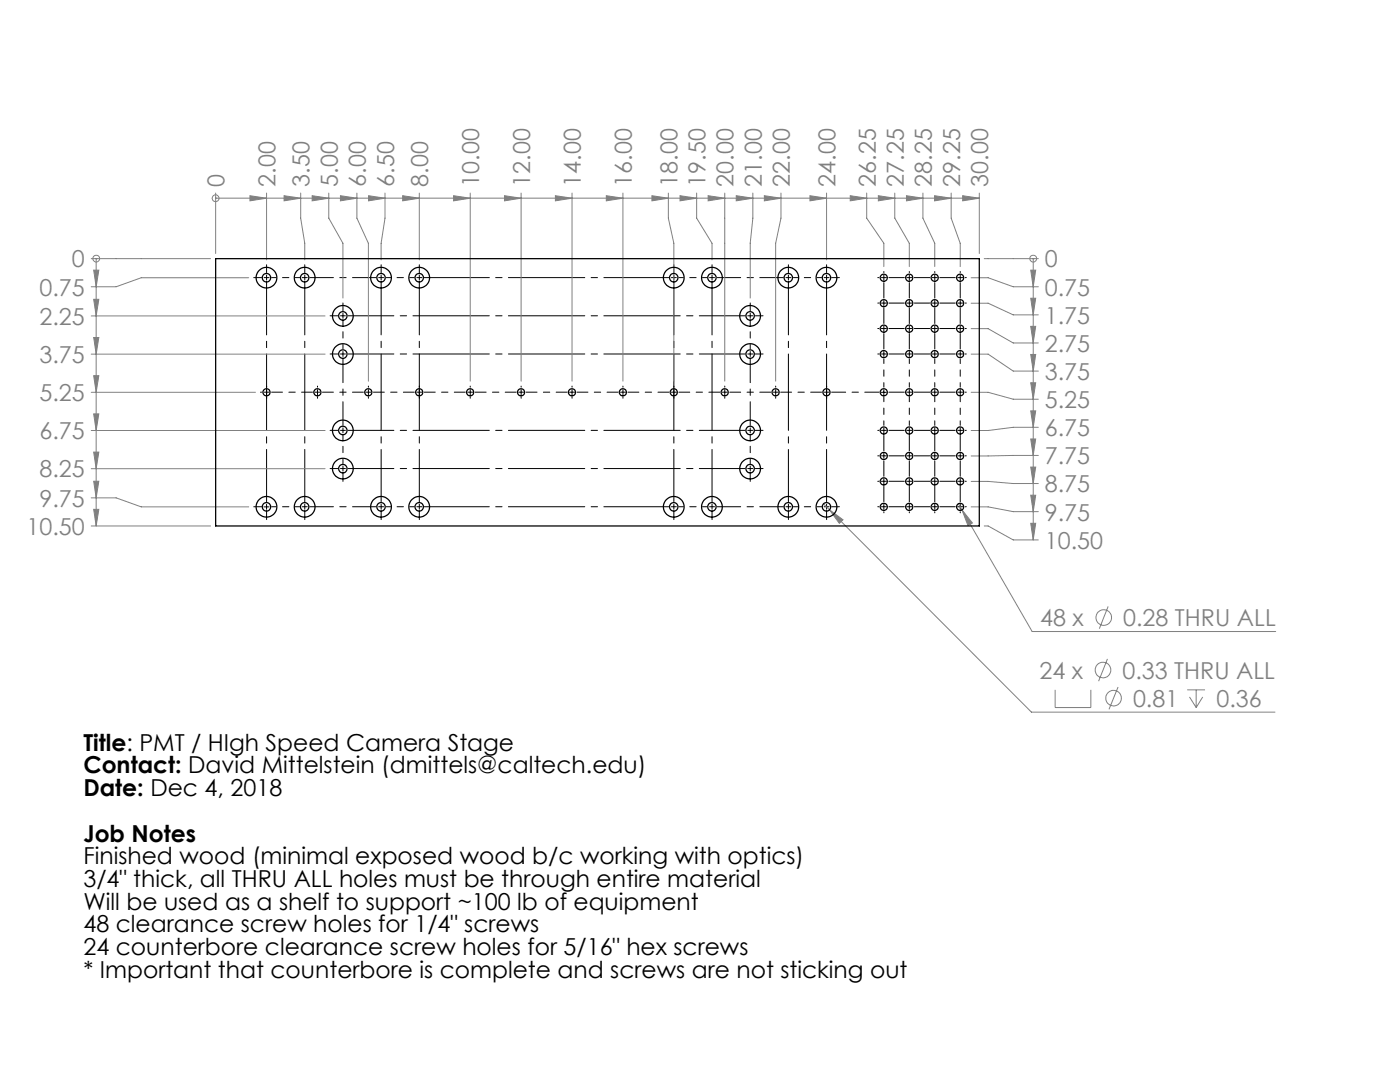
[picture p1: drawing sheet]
<svg xmlns="http://www.w3.org/2000/svg" width="279mm" height="216mm" viewBox="0 0 279 216" stroke-linecap="round" stroke-linejoin="round" font-family="sans-serif">
<g fill="none" stroke="#808080" stroke-width=".2">
<path d="M43 39.5h.1M43 38.5v12.1M43 39.5h152.4M49.9 39.1l3.3 .4-3.3 .6zM53.2 38.5v13.4M56.7 39.1l3.3 .4-3.3 .6zM60 38.5v5l.8 5v3.4M62.3 39.1l3.3 .4-3.3 .6zM65.6 38.5v5l2.8 5v11M67.9 39.1l3.3 .4-3.3 .6zM71.2 38.5v5l2.3 5v27.6M73.6 39.1l3.2 .4-3.2 .6z"/>
<path d="M76.8 38.5v5l-.7 5v3.4M80.4 39.1l3.3 .4-3.3 .6zM83.7 38.5v13.4M90.5 39.1l3.3 .4-3.3 .6zM93.8 38.5v37.6M100.7 39.1l3.3 .4-3.3 .6zM104 38.5v37.6M110.8 39.1l3.4 .4-3.4 .6zM114.2 38.5v37.6M121 39.1l3.3 .4-3.3 .6zM124.3 38.5v37.6M130.1 39.1l3.3 .4-3.3 .6z"/>
<path d="M133.4 38.5v5l1.1 5v27.6M135.7 39.1l3.3 .4-3.3 .6zM139 38.5v5l3.1 5v3.4M141.3 39.1l3.3 .4-3.3 .6zM144.6 38.5v37.6M146.9 39.1l3.3 .4-3.3 .6zM150.2 38.5v5l-.5 5v11M152.5 39.1l3.4 .4-3.4 .6zM155.9 38.5v5l-1.1 5v27.6M161.6 39.1l3.4 .4-3.4 .6zM165 38.5v13.4M169.7 39.1l3.3 .4-3.3 .6z"/>
<path d="M173 38.5v5l3.4 5v4.7M175.3 39.1l3.3 .4-3.3 .6zM178.6 38.5v5l2.9 5v4.7M180.9 39.1l3.3 .4-3.3 .6zM184.2 38.5v5l2.3 5v4.7M186.5 39.1l3.3 .4-3.3 .6zM189.8 38.5v5l1.8 5v4.7M192.1 39.1l3.3 .4-3.3 .6zM195.4 38.5v12.1M18.2 51.6h23.8M18.7 53.9h1l-.5 3.3zM18.7 59.7h1l-.5 3.3z"/>
<path d="M19.2 51.6v53.4M19.2 51.6h.1M49.6 55.4h-21.4l-5 1.8h-5M193.8 55.4h3.4l5 1.8h5M196.4 51.6h10.8M205.7 53.9h1l-.5 3.3zM205.7 59.5h1l-.5 3.3zM206.2 51.6h.1M206.2 51.6v56.1M18.2 63h46.7M18.2 70.7h46.7M18.2 78.3h32.8"/>
<path d="M18.7 67.3h1l-.5 3.4zM18.7 75h1l-.5 3.3zM193.8 70.7h3.4l5 3.3h5M193.8 78.3h3.4l5 1.4h5M193.8 60.5h3.4l5 2.3h5M193.8 65.6h3.4l5 2.8h5M205.7 65.1h1l-.5 3.3zM205.7 70.7h1l-.5 3.3zM205.7 76.4h1l-.5 3.3zM18.2 85.9h46.7M18.2 93.5h46.7M18.2 99.3h5l5 1.8h21.4"/>
<path d="M18.7 82.6h1l-.5 3.3zM18.7 90.2h1l-.5 3.3zM18.7 96h1l-.5 3.3zM193.8 96.1h3.4l5 .4h5M205.7 82h1l-.5 3.3zM205.7 87.6h1l-.5 3.3zM205.7 93.2h1l-.5 3.3zM205.7 98.8h1l-.5 3.3zM207.2 85.3h-5l-5 .6h-3.4M207.2 90.9l-13.4 .1M18.2 105h23.8M18.7 101.6h1l-.5 3.4z"/>
<path d="M164.4 100.5l1.2 1.2M165.6 101.7l2.6 2-.7 .7zM165.6 101.7l40.2 40.4h48.7M191.3 100.5l.7 1.2M192 101.7l2.1 2.7-.9 .5zM192 101.7l14 24.3h48.6M193.8 101.1h3.4l5 1h5M196.4 105h.8l5 2.7h5M205.7 104.4h1l-.5 3.3zM210.6 137.7v3.5h7.1v-3.5M221 131.5l-1.7 4.4M221.2 121l-1.8 4.4"/>
<path d="M223.1 137.1l-1.8 4.4M236.9 137.7h3.6M237.4 139.1l1.3 2.1M238.7 137.7v3.5M240 139.1l-1.3 2.1"/>
<circle cx="43" cy="39.6" r=".68"/>
<circle cx="19.2" cy="51.6" r=".68"/>
<circle cx="206.2" cy="51.6" r=".68"/>
<circle cx="220.1" cy="133.7" r="1.55"/>
<circle cx="220.3" cy="123.2" r="1.55"/>
<circle cx="222.2" cy="139.3" r="1.55"/>
</g>
<g fill="none" stroke="#000" stroke-width=".2" stroke-dasharray="15.2 1.3 1.3 1.3">
<path d="M52.2 55.4h-1.6M53.2 55.4v-.5M53.2 55.4h-.5M53.2 55.4v.5M53.2 55.4h.5M53.2 54.4v-1.6M60.8 55.4v-.5M60.8 55.4h-.5M60.8 55.4v.5M60.8 55.4h.5M60.8 54.4v-1.6M76.1 55.4v-.5"/>
<path d="M76.1 55.4h-.5M76.1 55.4v.5M76.1 55.4h.5M76.1 54.4v-1.6M83.7 55.4v-.5M83.7 55.4h-.5M83.7 55.4v.5M83.7 55.4h.5M83.7 54.4v-1.6M134.5 55.4v-.5M134.5 55.4h-.5M134.5 55.4v.5"/>
<path d="M134.5 55.4h.5M134.5 54.4v-1.6M142.1 55.4v-.5M142.1 55.4h-.5M142.1 55.4v.5M142.1 55.4h.5M142.1 54.4v-1.6M157.3 55.4v-.5M157.3 55.4h-.5M157.3 55.4v.5M157.3 55.4h.5M157.3 54.4v-1.6"/>
<path d="M165 55.4v-.5M165 55.4h-.5M165 55.4v.5M165 55.4h.5M165 54.4v-1.6M166 55.4h1.5M175.4 55.4h-.2M176.4 55.4v-.5M176.4 55.4h-.5M176.4 55.4v.5M176.4 55.4h.5M176.4 54.4v-.2"/>
<path d="M176.4 59.5v-3.1M177.4 55.4h3.1M181.5 55.4v-.5M181.5 55.4h-.5M181.5 55.4v.5M181.5 55.4h.5M181.5 54.4v-.2M181.5 59.5v-3.1M182.5 55.4h3.1M186.6 55.4v-.5M186.6 55.4h-.5M186.6 55.4v.5"/>
<path d="M186.6 55.4h.5M186.6 54.4v-.2M186.6 59.5v-3.1M187.6 55.4h3M191.6 55.4v-.5M191.6 55.4h-.5M191.6 55.4v.5M191.6 55.4h.5M191.6 54.4v-.2M191.6 59.5v-3.1M192.6 55.4h.2M52.2 78.3h-.2"/>
<path d="M53.2 78.3v-.5M53.2 78.3h-.5M53.2 78.3v.5M53.2 78.3h.5M53.2 77.3v-.3M53.2 79.3v.2M63.4 78.3v-.5M63.4 78.3h-.5M63.4 78.3v.5M63.4 78.3h.5M63.4 77.3v-.3M63.4 79.3v.2"/>
<path d="M67.4 70.6h-1.5M67.4 63h-1.5M68.4 70.6v-.5M68.4 70.6h-.5M68.4 70.6v.5M68.4 70.6h.5M68.4 63v-.5M68.4 63h-.5M68.4 63v.5M68.4 63h.5M68.4 62v-1.5M73.5 78.3v-.5"/>
<path d="M73.5 78.3h-.5M73.5 78.3v.5M73.5 78.3h.5M73.5 77.3v-.3M73.5 79.3v.2M83.7 78.3v-.5M83.7 78.3h-.5M83.7 78.3v.5M83.7 78.3h.5M83.7 77.3v-.3M83.7 79.3v.2M93.8 78.3v-.5"/>
<path d="M93.8 78.3h-.5M93.8 78.3v.5M93.8 78.3h.5M93.8 77.3v-.3M93.8 79.3v.2M104 78.3v-.5M104 78.3h-.5M104 78.3v.5M104 78.3h.5M104 77.3v-.3M104 79.3v.2M114.2 78.3v-.5"/>
<path d="M114.2 78.3h-.5M114.2 78.3v.5M114.2 78.3h.5M114.2 77.3v-.3M114.2 79.3v.2M124.3 78.3v-.5M124.3 78.3h-.5M124.3 78.3v.5M124.3 78.3h.5M124.3 77.3v-.3M124.3 79.3v.2M134.5 78.3v-.5"/>
<path d="M134.5 78.3h-.5M134.5 78.3v.5M134.5 78.3h.5M134.5 77.3v-.3M134.5 79.3v.2M144.6 78.3v-.5M144.6 78.3h-.5M144.6 78.3v.5M144.6 78.3h.5M144.6 77.3v-.3M144.6 79.3v.2M149.7 70.6v-.5"/>
<path d="M149.7 70.6h-.5M149.7 70.6v.5M149.7 70.6h.5M149.7 63v-.5M149.7 63h-.5M149.7 63v.5M149.7 63h.5M149.7 62v-1.5M150.7 70.6h1.6M150.7 63h1.6M154.8 78.3v-.5M154.8 78.3h-.5"/>
<path d="M154.8 78.3v.5M154.8 78.3h.5M154.8 77.3v-.3M154.8 79.3v.2M165 78.3v-.5M165 78.3h-.5M165 78.3v.5M165 78.3h.5M165 77.3v-.3M165 79.3v.2M175.4 70.6h-.2M175.4 65.6h-.2"/>
<path d="M175.4 60.5h-.2M176.4 70.6v-.5M176.4 70.6h-.5M176.4 70.6v.5M176.4 70.6h.5M176.4 65.6v-.5M176.4 65.6h-.5M176.4 65.6v.5M176.4 65.6h.5M176.4 60.5v-.5M176.4 60.5h-.5M176.4 60.5v.5"/>
<path d="M176.4 60.5h.5M176.4 69.6v-3M176.4 64.6v-3.1M177.4 78.3h3.1M177.4 70.6h3.1M177.4 65.6h3.1M177.4 60.5h3.1M181.5 78.3v-.5M181.5 78.3h-.5M181.5 78.3v.5M181.5 78.3h.5M181.5 70.6v-.5"/>
<path d="M181.5 70.6h-.5M181.5 70.6v.5M181.5 70.6h.5M181.5 65.6v-.5M181.5 65.6h-.5M181.5 65.6v.5M181.5 65.6h.5M181.5 60.5v-.5M181.5 60.5h-.5M181.5 60.5v.5M181.5 60.5h.5M181.5 69.6v-3"/>
<path d="M181.5 64.6v-3.1M182.5 78.3h3.1M182.5 70.6h3.1M182.5 65.6h3.1M182.5 60.5h3.1M186.6 78.3v-.5M186.6 78.3h-.5M186.6 78.3v.5M186.6 78.3h.5M186.6 70.6v-.5M186.6 70.6h-.5M186.6 70.6v.5"/>
<path d="M186.6 70.6h.5M186.6 65.6v-.5M186.6 65.6h-.5M186.6 65.6v.5M186.6 65.6h.5M186.6 60.5v-.5M186.6 60.5h-.5M186.6 60.5v.5M186.6 60.5h.5M186.6 69.6v-3M186.6 64.6v-3.1M187.6 78.3h3"/>
<path d="M187.6 70.6h3M187.6 65.6h3M187.6 60.5h3M191.6 78.3v-.5M191.6 78.3h-.5M191.6 78.3v.5M191.6 78.3h.5M191.6 70.6v-.5M191.6 70.6h-.5M191.6 70.6v.5M191.6 70.6h.5M191.6 65.6v-.5"/>
<path d="M191.6 65.6h-.5M191.6 65.6v.5M191.6 65.6h.5M191.6 60.5v-.5M191.6 60.5h-.5M191.6 60.5v.5M191.6 60.5h.5M191.6 69.6v-3M191.6 64.6v-3.1M192.6 78.3h.2M192.6 70.6h.2M192.6 65.6h.2"/>
<path d="M192.6 60.5h.2M67.4 93.5h-1.5M67.4 85.9h-1.5M68.4 93.5v-.5M68.4 93.5h-.5M68.4 93.5v.5M68.4 93.5h.5M68.4 94.5v1.6M68.4 85.9v-.5M68.4 85.9h-.5M68.4 85.9v.5M68.4 85.9h.5"/>
<path d="M149.7 93.5v-.5M149.7 93.5h-.5M149.7 93.5v.5M149.7 93.5h.5M149.7 94.5v1.6M149.7 85.9v-.5M149.7 85.9h-.5M149.7 85.9v.5M149.7 85.9h.5M150.7 93.5h1.6M150.7 85.9h1.6M175.4 96h-.2"/>
<path d="M175.4 91h-.2M175.4 85.9h-.2M176.4 96v-.5M176.4 96h-.5M176.4 96v.5M176.4 96h.5M176.4 91v-.5M176.4 91h-.5M176.4 91v.5M176.4 91h.5M176.4 85.9v-.5M176.4 85.9h-.5"/>
<path d="M176.4 85.9v.5M176.4 85.9h.5M176.4 95v-3M176.4 90v-3.1M177.4 96h3.1M177.4 91h3.1M177.4 85.9h3.1M181.5 96v-.5M181.5 96h-.5M181.5 96v.5M181.5 96h.5M181.5 91v-.5"/>
<path d="M181.5 91h-.5M181.5 91v.5M181.5 91h.5M181.5 85.9v-.5M181.5 85.9h-.5M181.5 85.9v.5M181.5 85.9h.5M181.5 95v-3M181.5 90v-3.1M182.5 96h3.1M182.5 91h3.1M182.5 85.9h3.1"/>
<path d="M186.6 96v-.5M186.6 96h-.5M186.6 96v.5M186.6 96h.5M186.6 91v-.5M186.6 91h-.5M186.6 91v.5M186.6 91h.5M186.6 85.9v-.5M186.6 85.9h-.5M186.6 85.9v.5M186.6 85.9h.5"/>
<path d="M186.6 95v-3M186.6 90v-3.1M187.6 96h3M187.6 91h3M187.6 85.9h3M191.6 96v-.5M191.6 96h-.5M191.6 96v.5M191.6 96h.5M191.6 91v-.5M191.6 91h-.5M191.6 91v.5"/>
<path d="M191.6 91h.5M191.6 85.9v-.5M191.6 85.9h-.5M191.6 85.9v.5M191.6 85.9h.5M191.6 95v-3M191.6 90v-3.1M192.6 96h.2M192.6 91h.2M192.6 85.9h.2M52.2 101.1h-1.6M53.2 102.1v1.6"/>
<path d="M60.8 101.1v-.5M60.8 101.1h-.5M60.8 101.1v.5M60.8 101.1h.5M60.8 102.1v1.6M76.1 101.1v-.5M76.1 101.1h-.5M76.1 101.1v.5M76.1 101.1h.5M76.1 102.1v1.6M83.7 101.1v-.5M83.7 101.1h-.5"/>
<path d="M83.7 101.1v.5M83.7 101.1h.5M83.7 102.1v1.6M134.5 101.1v-.5M134.5 101.1h-.5M134.5 101.1v.5M134.5 101.1h.5M134.5 102.1v1.6M142.1 101.1v-.5M142.1 101.1h-.5M142.1 101.1v.5M142.1 101.1h.5"/>
<path d="M142.1 102.1v1.6M157.3 101.1v-.5M157.3 101.1h-.5M157.3 101.1v.5M157.3 101.1h.5M157.3 102.1v1.6M165 101.1v-.5M165 101.1h-.5M165 101.1v.5M165 101.1h.5M165 102.1v1.6M166 101.1h1.5"/>
<path d="M175.4 101.1h-.2M176.4 101.1v-.5M176.4 101.1h-.5M176.4 101.1v.5M176.4 101.1h.5M176.4 102.1v.2M176.4 100.1v-3.1M177.4 101.1h3.1M181.5 101.1v-.5M181.5 101.1h-.5M181.5 101.1v.5M181.5 101.1h.5"/>
<path d="M181.5 102.1v.2M181.5 100.1v-3.1M182.5 101.1h3.1M186.6 101.1v-.5M186.6 101.1h-.5M186.6 101.1v.5M186.6 101.1h.5M186.6 102.1v.2M186.6 100.1v-3.1M187.6 101.1h3M191.6 101.1v-.5M191.6 101.1h-.5"/>
<path d="M191.6 101.1v.5M191.6 101.1h.5M191.6 102.1v.2M191.6 100.1v-3.1M192.6 101.1h.2"/>
</g>
<g fill="none" stroke="#000" stroke-width=".2" stroke-dasharray="15.2 1.3 1.3 1.3" stroke-dashoffset="14.3">
<path d="M54.2 55.4h5.6M77.1 55.4h5.6M135.5 55.4h5.6M158.3 55.4h5.7M68.4 69.6v-5.6M149.7 69.6v-5.6M176.4 77.3v-5.7M181.5 77.3v-5.7M186.6 77.3v-5.7M191.6 77.3v-5.7M68.4 92.5v-5.6M149.7 92.5v-5.6"/>
<path d="M176.4 84.9v-5.6M181.5 84.9v-5.6M186.6 84.9v-5.6M191.6 84.9v-5.6M54.2 101.1h5.6M77.1 101.1h5.6M135.5 101.1h5.6M158.3 101.1h5.7"/>
</g>
<path d="M166 78.3h9.4" fill="none" stroke="#000" stroke-width=".2" stroke-dasharray="15.2 1.3 1.3 1.3" stroke-dashoffset="12.4"/>
<path d="M54.2 78.3h8.2M64.4 78.3h8.1M74.5 78.3h8.2M84.7 78.3h8.1M94.8 78.3h8.2M105 78.3h8.2M115.2 78.3h8.1M125.3 78.3h8.2M135.5 78.3h8.1M145.6 78.3h8.2M155.8 78.3h8.2" fill="none" stroke="#000" stroke-width=".2" stroke-dasharray="15.2 1.3 1.3 1.3" stroke-dashoffset="13.1"/>
<path d="M61.8 55.4h13.3M143.1 55.4h13.2M68.4 84.9v-13.3M149.7 84.9v-13.3M61.8 101.1h13.3M143.1 101.1h13.2" fill="none" stroke="#000" stroke-width=".2" stroke-dasharray="15.2 1.3 1.3 1.3" stroke-dashoffset="10.5"/>
<path d="M84.7 55.4h48.8M84.7 101.1h48.8" fill="none" stroke="#000" stroke-width=".2" stroke-dasharray="15.2 1.3 1.3 1.3" stroke-dashoffset="2.3"/>
<path d="M69.4 70.6h79.3M69.4 63h79.3M69.4 93.5h79.3M69.4 85.9h79.3" fill="none" stroke="#000" stroke-width=".2" stroke-dasharray="15.2 1.3 1.3 1.3" stroke-dashoffset="6.1"/>
<path d="M53.2 100.1v-43.7M60.8 100.1v-43.7M76.1 100.1v-43.7M83.7 100.1v-43.7M134.5 100.1v-43.7M142.1 100.1v-43.7M157.3 100.1v-43.7M165 100.1v-43.7" fill="none" stroke="#000" stroke-width=".2" stroke-dasharray="15.2 1.3 1.3 1.3" stroke-dashoffset="4.8"/>
<path d="M175.9 78.3h1M176.4 77.8v1M52.7 101.1h1M53.2 100.6v1" fill="none" stroke="#000" stroke-width=".2"/>
<g fill="#808080">
<path d="M18.7 53.9h1l-.5 3.3zM18.7 59.7h1l-.5 3.3zM18.7 67.3h1l-.5 3.4zM18.7 75h1l-.5 3.3zM18.7 82.6h1l-.5 3.3zM18.7 90.2h1l-.5 3.3zM18.7 96h1l-.5 3.3zM18.7 101.6h1l-.5 3.4zM205.7 53.9h1l-.5 3.3zM205.7 59.5h1l-.5 3.3zM205.7 65.1h1l-.5 3.3zM205.7 70.7h1l-.5 3.3zM205.7 76.4h1l-.5 3.3zM205.7 82h1l-.5 3.3zM205.7 87.6h1l-.5 3.3zM205.7 93.2h1l-.5 3.3zM205.7 98.8h1l-.5 3.3zM205.7 104.4h1l-.5 3.3z"/>
<path d="M49.9 39.1l3.3 .4-3.3 .6zM56.7 39.1l3.3 .4-3.3 .6zM62.3 39.1l3.3 .4-3.3 .6zM67.9 39.1l3.3 .4-3.3 .6zM73.6 39.1l3.2 .4-3.2 .6zM80.4 39.1l3.3 .4-3.3 .6zM90.5 39.1l3.3 .4-3.3 .6zM100.7 39.1l3.3 .4-3.3 .6zM110.8 39.1l3.4 .4-3.4 .6zM121 39.1l3.3 .4-3.3 .6zM130.1 39.1l3.3 .4-3.3 .6zM135.7 39.1l3.3 .4-3.3 .6zM146.9 39.1l3.3 .4-3.3 .6zM152.5 39.1l3.4 .4-3.4 .6zM141.3 39.1l3.3 .4-3.3 .6zM161.6 39.1l3.4 .4-3.4 .6zM169.7 39.1l3.3 .4-3.3 .6zM175.3 39.1l3.3 .4-3.3 .6zM180.9 39.1l3.3 .4-3.3 .6zM186.5 39.1l3.3 .4-3.3 .6zM192.1 39.1l3.3 .4-3.3 .6z"/>
<path d="M192 101.7l1.2 3.2 .9-.5zM165.6 101.7l1.9 2.7 .7-.7z"/>
</g>
<g fill="none" stroke="#000" stroke-width=".25">
<path d="M43 51.6h152.4v53.4h-152.4z"/>
<circle cx="53.2" cy="55.4" r="2.06"/>
<circle cx="53.2" cy="55.4" r=".84"/>
<circle cx="60.8" cy="55.4" r="2.06"/>
<circle cx="60.8" cy="55.4" r=".84"/>
<circle cx="76" cy="55.4" r="2.06"/>
<circle cx="76" cy="55.4" r=".84"/>
<circle cx="83.7" cy="55.4" r="2.06"/>
<circle cx="83.7" cy="55.4" r=".84"/>
<circle cx="134.5" cy="55.4" r="2.06"/>
<circle cx="134.5" cy="55.4" r=".84"/>
<circle cx="142.1" cy="55.4" r="2.06"/>
<circle cx="142.1" cy="55.4" r=".84"/>
<circle cx="157.3" cy="55.4" r="2.06"/>
<circle cx="157.3" cy="55.4" r=".84"/>
<circle cx="164.9" cy="55.4" r="2.06"/>
<circle cx="164.9" cy="55.4" r=".84"/>
<circle cx="176.4" cy="55.4" r=".71"/>
<circle cx="181.5" cy="55.4" r=".71"/>
<circle cx="186.5" cy="55.4" r=".71"/>
<circle cx="191.6" cy="55.4" r=".71"/>
<circle cx="53.2" cy="78.3" r=".71"/>
<circle cx="63.3" cy="78.3" r=".71"/>
<circle cx="68.4" cy="70.6" r="2.06"/>
<circle cx="68.4" cy="63" r="2.06"/>
<circle cx="68.4" cy="70.7" r=".84"/>
<circle cx="68.4" cy="63" r=".84"/>
<circle cx="73.5" cy="78.3" r=".71"/>
<circle cx="83.7" cy="78.3" r=".71"/>
<circle cx="93.8" cy="78.3" r=".71"/>
<circle cx="104" cy="78.3" r=".71"/>
<circle cx="114.1" cy="78.3" r=".71"/>
<circle cx="124.3" cy="78.3" r=".71"/>
<circle cx="134.5" cy="78.3" r=".71"/>
<circle cx="144.6" cy="78.3" r=".71"/>
<circle cx="149.7" cy="70.6" r="2.06"/>
<circle cx="149.7" cy="63" r="2.06"/>
<circle cx="149.7" cy="70.7" r=".84"/>
<circle cx="149.7" cy="63" r=".84"/>
<circle cx="154.8" cy="78.3" r=".71"/>
<circle cx="164.9" cy="78.3" r=".71"/>
<circle cx="176.4" cy="65.6" r=".71"/>
<circle cx="176.4" cy="70.7" r=".71"/>
<circle cx="176.4" cy="78.3" r=".71"/>
<circle cx="176.4" cy="60.5" r=".71"/>
<circle cx="181.5" cy="65.6" r=".71"/>
<circle cx="181.5" cy="70.7" r=".71"/>
<circle cx="181.5" cy="78.3" r=".71"/>
<circle cx="181.5" cy="60.5" r=".71"/>
<circle cx="186.5" cy="65.6" r=".71"/>
<circle cx="186.5" cy="70.7" r=".71"/>
<circle cx="186.5" cy="78.3" r=".71"/>
<circle cx="186.5" cy="60.5" r=".71"/>
<circle cx="191.6" cy="65.6" r=".71"/>
<circle cx="191.6" cy="70.7" r=".71"/>
<circle cx="191.6" cy="78.3" r=".71"/>
<circle cx="191.6" cy="60.5" r=".71"/>
<circle cx="68.4" cy="93.5" r="2.06"/>
<circle cx="68.4" cy="85.9" r="2.06"/>
<circle cx="68.4" cy="85.9" r=".84"/>
<circle cx="68.4" cy="93.5" r=".84"/>
<circle cx="149.7" cy="93.5" r="2.06"/>
<circle cx="149.7" cy="85.9" r="2.06"/>
<circle cx="149.7" cy="93.5" r=".84"/>
<circle cx="149.7" cy="85.9" r=".84"/>
<circle cx="176.4" cy="91" r=".71"/>
<circle cx="176.4" cy="96.1" r=".71"/>
<circle cx="176.4" cy="85.9" r=".71"/>
<circle cx="181.5" cy="91" r=".71"/>
<circle cx="181.5" cy="96.1" r=".71"/>
<circle cx="181.5" cy="85.9" r=".71"/>
<circle cx="186.5" cy="91" r=".71"/>
<circle cx="186.5" cy="96.1" r=".71"/>
<circle cx="186.5" cy="85.9" r=".71"/>
<circle cx="191.6" cy="91" r=".71"/>
<circle cx="191.6" cy="96.1" r=".71"/>
<circle cx="191.6" cy="85.9" r=".71"/>
<circle cx="53.2" cy="101.1" r="2.06"/>
<circle cx="53.2" cy="101.1" r=".84"/>
<circle cx="60.8" cy="101.1" r="2.06"/>
<circle cx="60.8" cy="101.1" r=".84"/>
<circle cx="76" cy="101.1" r="2.06"/>
<circle cx="76" cy="101.1" r=".84"/>
<circle cx="83.7" cy="101.1" r="2.06"/>
<circle cx="83.7" cy="101.1" r=".84"/>
<circle cx="134.5" cy="101.1" r="2.06"/>
<circle cx="134.5" cy="101.1" r=".84"/>
<circle cx="142.1" cy="101.1" r="2.06"/>
<circle cx="142.1" cy="101.1" r=".84"/>
<circle cx="157.3" cy="101.1" r="2.06"/>
<circle cx="157.3" cy="101.1" r=".84"/>
<circle cx="164.9" cy="101.1" r="2.06"/>
<circle cx="164.9" cy="101.1" r=".84"/>
<circle cx="176.4" cy="101.1" r=".71"/>
<circle cx="181.5" cy="101.1" r=".71"/>
<circle cx="186.5" cy="101.1" r=".71"/>
<circle cx="191.6" cy="101.1" r=".71"/>
</g>
<g font-size="4.7" fill="#808080">
<text x="44.8" y="37.2" transform="rotate(-90 44.8 37.2)">0</text>
<text x="55" y="37.2" transform="rotate(-90 55 37.2)">2.00</text>
<text x="61.8" y="37.2" transform="rotate(-90 61.8 37.2)">3.50</text>
<text x="67.4" y="37.2" transform="rotate(-90 67.4 37.2)">5.00</text>
<text x="73" y="37.2" transform="rotate(-90 73 37.2)">6.00</text>
<text x="78.6" y="37.2" transform="rotate(-90 78.6 37.2)">6.50</text>
<text x="85.5" y="37.2" transform="rotate(-90 85.5 37.2)">8.00</text>
<text x="95.6" y="37.2" transform="rotate(-90 95.6 37.2)">10.00</text>
<text x="105.8" y="37.2" transform="rotate(-90 105.8 37.2)">12.00</text>
<text x="115.9" y="37.2" transform="rotate(-90 115.9 37.2)">14.00</text>
<text x="126.1" y="37.2" transform="rotate(-90 126.1 37.2)">16.00</text>
<text x="135.2" y="37.2" transform="rotate(-90 135.2 37.2)">18.00</text>
<text x="140.8" y="37.2" transform="rotate(-90 140.8 37.2)">19.50</text>
<text x="146.4" y="37.2" transform="rotate(-90 146.4 37.2)">20.00</text>
<text x="152" y="37.2" transform="rotate(-90 152 37.2)">21.00</text>
<text x="157.6" y="37.2" transform="rotate(-90 157.6 37.2)">22.00</text>
<text x="166.7" y="37.2" transform="rotate(-90 166.7 37.2)">24.00</text>
<text x="174.8" y="37.2" transform="rotate(-90 174.8 37.2)">26.25</text>
<text x="180.4" y="37.2" transform="rotate(-90 180.4 37.2)">27.25</text>
<text x="186" y="37.2" transform="rotate(-90 186 37.2)">28.25</text>
<text x="191.6" y="37.2" transform="rotate(-90 191.6 37.2)">29.25</text>
<text x="197.2" y="37.2" transform="rotate(-90 197.2 37.2)">30.00</text>
<text x="14.3" y="53.4">0</text>
<text x="208.5" y="53.3">0</text>
<text x="7.9" y="59">0.75</text>
<text x="208.5" y="59">0.75</text>
<text x="7.9" y="64.8">2.25</text>
<text x="208.5" y="64.6">1.75</text>
<text x="208.5" y="70.2">2.75</text>
<text x="7.9" y="72.4">3.75</text>
<text x="208.5" y="75.8">3.75</text>
<text x="7.9" y="80">5.25</text>
<text x="208.5" y="81.4">5.25</text>
<text x="7.9" y="87.6">6.75</text>
<text x="208.5" y="87">6.75</text>
<text x="7.9" y="95.3">8.25</text>
<text x="208.5" y="92.6">7.75</text>
<text x="7.9" y="101.1">9.75</text>
<text x="208.5" y="98.3">8.75</text>
<text x="5.3" y="106.7">10.50</text>
<text x="208.5" y="103.9">9.75</text>
<text x="208.5" y="109.5">10.50</text>
<text x="207.6" y="124.9">48 x</text>
<text x="224.2" y="124.9">0.28 THRU ALL</text>
<text x="207.4" y="135.4">24 x</text>
<text x="224" y="135.4">0.33 THRU ALL</text>
<text x="226.1" y="141">0.81</text>
<text x="242.8" y="141">0.36</text>
</g>
<g font-size="4.7">
<text x="16.7" y="149.8">Title: PMT / HIgh Speed Camera Stage</text>
<text x="16.7" y="154.3">Contact: David Mittelstein (dmittels@caltech.edu)</text>
<text x="16.7" y="158.9">Date: Dec 4, 2018</text>
<text x="16.7" y="167.9">Job Notes</text>
<text x="16.7" y="172.4">Finished wood (minimal exposed wood b/c working with optics)</text>
<text x="16.7" y="177">3/4&quot; thick, all THRU ALL holes must be through entire material</text>
<text x="16.7" y="181.5">Will be used as a shelf to support ~100 lb of equipment</text>
<text x="16.7" y="186">48 clearance screw holes for 1/4&quot; screws</text>
<text x="16.7" y="190.5">24 counterbore clearance screw holes for 5/16&quot; hex screws</text>
<text x="16.7" y="195.1">* Important that counterbore is complete and screws are not sticking out</text>
</g>
</svg>
